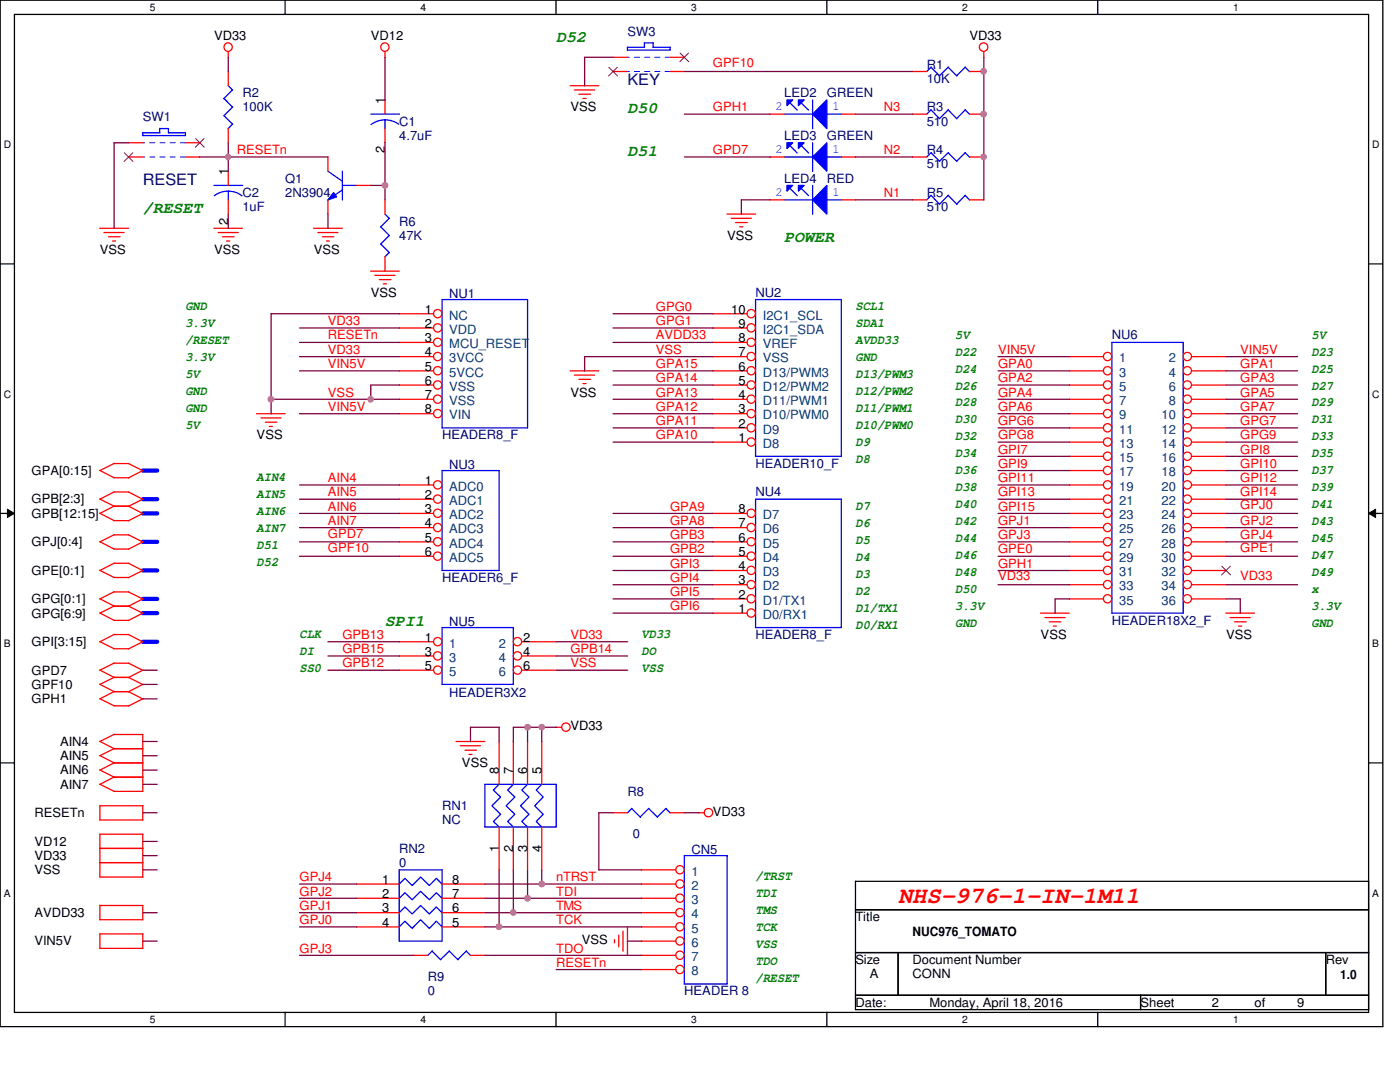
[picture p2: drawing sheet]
<svg xmlns="http://www.w3.org/2000/svg" width="279mm" height="216mm" viewBox="0 0 279 216" stroke-linecap="round" stroke-linejoin="round" font-family="sans-serif">
<path d="M0 0h276v204.9h-276zM2.9 2.9h270.2v199.1h-270.2z" fill="none" stroke="#000" stroke-width=".25"/>
<g fill="#fff">
<path d="M29.9 .3h1.1v2.3h-1.1z"/>
<path d="M29.9 202.3h1.1v2.3h-1.1z"/>
</g>
<path d="M56.9 0v2.9M56.9 202v2.9" fill="none" stroke="#000" stroke-width=".25"/>
<g fill="#fff">
<path d="M83.9 .3h1.1v2.3h-1.1z"/>
<path d="M83.9 202.3h1.1v2.3h-1.1z"/>
</g>
<path d="M111 0v2.9M111 202v2.9" fill="none" stroke="#000" stroke-width=".25"/>
<g fill="#fff">
<path d="M138 .3h1.1v2.3h-1.1z"/>
<path d="M138 202.3h1.1v2.3h-1.1z"/>
</g>
<path d="M165 0v2.9M165 202v2.9" fill="none" stroke="#000" stroke-width=".25"/>
<g fill="#fff">
<path d="M192 .3h1.1v2.3h-1.1z"/>
<path d="M192 202.3h1.1v2.3h-1.1z"/>
</g>
<path d="M219.1 0v2.9M219.1 202v2.9" fill="none" stroke="#000" stroke-width=".25"/>
<g fill="#fff">
<path d="M246.1 .3h1.1v2.3h-1.1z"/>
<path d="M246.1 202.3h1.1v2.3h-1.1z"/>
<path d="M.8 27.8h1.4v2.2h-1.4z"/>
<path d="M273.9 27.8h1.4v2.2h-1.4z"/>
<path d="M.8 77.6h1.4v2.2h-1.4z"/>
<path d="M273.9 77.6h1.4v2.2h-1.4z"/>
</g>
<path d="M0 52.7h2.9M273.1 52.7h2.9" fill="none" stroke="#000" stroke-width=".25"/>
<g fill="#fff">
<path d="M.8 127.3h1.3v2.3h-1.3z"/>
<path d="M273.9 127.3h1.3v2.3h-1.3z"/>
</g>
<path d="M0 102.4h2.9M273.1 102.4h2.9" fill="none" stroke="#000" stroke-width=".25"/>
<path d="M1.5 101.6l1.4 .8-1.4 .9zM273.1 102.4l1.4-.8v1.7z" fill="#000"/>
<path d="M1.5 101.6l1.4 .8-1.4 .9zM273.1 102.4l1.4-.8v1.7z" fill="none" stroke="#000" stroke-width=".2"/>
<g fill="#fff">
<path d="M.8 177.1h1.3v2.3h-1.3z"/>
<path d="M273.9 177.1h1.3v2.3h-1.3z"/>
</g>
<path d="M0 152.2h2.9M273.1 152.2h2.9M170.7 175.9h102.4v25.6h-102.4zM170.7 181.5h102.4M170.7 190.1h102.4M170.7 198.6h102.4M179.2 190.1v8.5M227.6 198.6v2.9M264.6 190.1v8.5" fill="none" stroke="#000" stroke-width=".25"/>
<g fill="none" stroke="#f00" stroke-width=".25">
<path d="M45.6 10.3v1.2M76.8 10.3v1.2M113.8 17.1h5.7M114.6 17.9h4.1M115.5 18.8h2.4M116.3 19.6h.7M196.3 10.3v1.2M25.7 28.5h2.8M25.7 31.3h2.8M37 28.5h2.9M37 31.3h2.9M19.9 45.6h5.8"/>
<path d="M20.7 46.4h4.1M21.7 47.2h2.3M22.5 48.1h.6M42.7 45.6h5.7M43.5 46.4h4M44.4 47.2h2.3M45.2 48.1h.6M62.6 45.6h5.7M63.4 46.4h4M64.3 47.2h2.3M65.2 48.1h.5M74 54.1h5.7"/>
<path d="M74.8 54.9h4M75.7 55.8h2.3M76.5 56.6h.6M145.1 42.7h5.7M145.9 43.6h4M146.8 44.4h2.3M147.6 45.3h.7M113.8 74h5.7M114.6 74.8h4.1M115.5 75.7h2.4M116.3 76.5h.7M51.2 82.5h5.7"/>
<path d="M52.1 83.4h4M53 84.2h2.2M53.8 85.1h.6M207.6 122.3h5.8M208.5 123.2h4.1M209.4 124.1h2.3M210.2 124.9h.6M244.6 122.3h5.8M245.5 123.2h4M246.4 124.1h2.3M247.2 124.9h.6M91 148h5.8"/>
<path d="M91.9 148.8h4M92.8 149.7h2.3M93.6 150.5h.6M111 145.1h1.1M139.4 162.2h1.1M122.6 187.5v.6M123.5 186.6v2.3M124.3 185.8v4M125.2 185v5.7"/>
<circle cx="45.5" cy="9.4" r=".84"/>
<circle cx="76.8" cy="9.4" r=".84"/>
<circle cx="196.3" cy="9.4" r=".85"/>
<circle cx="112.9" cy="145.1" r=".84"/>
<circle cx="141.4" cy="162.2" r=".84"/>
</g>
<path d="M28.5 26.5v.6M28.5 26.5h3.4M31.9 25.6v.9M31.9 25.7h1.8M33.6 26.5h3.4M33.6 25.7v.8M37 26.5v.6h-8.6" fill="none" stroke="#00f" stroke-width=".25"/>
<path d="M37 28.5h-8.6M37 31.3h-8.6" fill="none" stroke="#00f" stroke-width=".2" stroke-dasharray="1 1 1 1 1 1 1 1"/>
<path d="M24.8 30.5l1.7 1.7M26.5 30.5l-1.7 1.7M39 27.6l1.8 1.8M40.7 27.6l-1.7 1.8" fill="none" stroke="#7f3f00" stroke-width=".2"/>
<path d="M165 37v5.7l-2.8-2.8z" fill="#00f"/>
<path d="M165 37v5.7l-2.8-2.8z" fill="none" stroke="#00f" stroke-width=".25"/>
<path d="M159.3 37h1.2l-1.2 1.1z" fill="#00f"/>
<path d="M159.3 37h1.2l-1.2 1.1z" fill="none" stroke="#00f" stroke-width=".25"/>
<path d="M157.1 37h1.1l-1.1 1.1z" fill="#00f"/>
<g fill="none" stroke="#00f" stroke-width=".25">
<path d="M44.7 19.6l1.7 1.8M45.6 17.1l.8 .9M46.4 17.9l-1.7 1.8M42.7 37h5.7M44.7 23.1l1.7 1.7M45.6 38.1l1.4 .3 1.3 .7M45.6 38.1l-1.5 .3-1.3 .7M45.6 38.1v1.8M46.4 21.4l-1.7 1.7M46.4 24.8l-.9 .9M156.5 39.9h5.7M157.1 37h1.1l-1.1 1.1z"/>
<path d="M157.6 37.6l1.5 1.4M159.9 37.6l1.5 1.4M162.2 37v5.8M165 39.9h2.9M185.8 30.5l1.7 1.7M185.8 30.4l-.8 .9M189.2 30.5l1.8 1.7M189.3 30.4l-1.8 1.8M192.6 30.5l.9 .9M192.7 30.4l-1.8 1.8M88.2 59.8h17.1v25.6h-17.1zM88.2 125.2h14.2v11.4h-14.2z"/>
<path d="M79.7 176.4l1.1-1.1 1.5 1.4 1.6-1.7 1.8 1.7 1.4-1.4 1.1 1.1M79.7 179.2l1.1-1.1 1.5 1.4 1.6-1.7 1.8 1.7 1.4-1.4 1.1 1.1M79.7 173.6h8.5v14.2h-8.5zM79.7 182.1l1.1-1.1 1.5 1.4 1.6-1.7 1.8 1.7 1.4-1.4 1.1 1.1M79.7 185l1.1-1.2 1.5 1.5 1.6-1.8 1.8 1.8 1.4-1.5 1.1 1.2"/>
</g>
<g fill="none" stroke="#f00" stroke-width=".25">
<path d="M45.6 14.3v2.8M45.6 25.7v2.8M45.6 34.2v2.8M45.6 39.9v2.8M153.7 39.9h2.8M167.9 39.9h2.8M182.1 31.3h2.9M193.5 31.3h2.8M79.7 62.6h6.8M79.7 65.4h6.8M79.7 68.3h6.8M79.7 71.2h6.8"/>
<path d="M79.7 74h6.8M79.7 76.8h6.8M79.7 79.7h6.8M79.7 82.5h6.8M79.7 128.1h6.8M79.7 130.9h6.8M79.7 133.7h6.8M104.1 128.1h6.9M104.1 130.9h6.9M104.1 133.7h6.9M71.2 176.4h8.5M71.2 179.2h8.5"/>
<path d="M88.2 176.4h8.6M88.2 179.2h8.6M71.2 182.1h8.5M71.2 185h8.5M88.2 182.1h8.6M88.2 185h8.6"/>
<circle cx="87.3" cy="62.6" r=".83"/>
<circle cx="87.3" cy="79.6" r=".83"/>
<circle cx="87.3" cy="65.4" r=".83"/>
<circle cx="87.3" cy="68.3" r=".83"/>
<circle cx="87.3" cy="71.1" r=".83"/>
<circle cx="87.3" cy="76.8" r=".83"/>
<circle cx="87.3" cy="74" r=".83"/>
<circle cx="87.3" cy="82.5" r=".83"/>
<circle cx="87.3" cy="128" r=".83"/>
<circle cx="87.3" cy="130.9" r=".83"/>
<circle cx="87.3" cy="133.7" r=".83"/>
<circle cx="103.3" cy="130.9" r=".83"/>
<circle cx="103.3" cy="128" r=".83"/>
<circle cx="103.3" cy="133.7" r=".83"/>
</g>
<path d="M162.2 22.8l2.8-2.9v5.8z" fill="#00f"/>
<path d="M162.2 22.8l2.8-2.9v5.8z" fill="none" stroke="#00f" stroke-width=".25"/>
<path d="M159.3 19.9h1.2l-1.2 1.2z" fill="#00f"/>
<path d="M159.3 19.9h1.2l-1.2 1.2z" fill="none" stroke="#00f" stroke-width=".25"/>
<path d="M157.1 19.9h1.1l-1.1 1.2z" fill="#00f"/>
<path d="M157.1 19.9h1.1l-1.1 1.2zM162.2 19.9v5.8M156.5 22.8h5.7M157.6 20.5l1.5 1.5M159.9 20.5l1.5 1.5M165 22.8h2.9" fill="none" stroke="#00f" stroke-width=".25"/>
<path d="M153.7 22.8h2.8M167.9 22.8h2.8" fill="none" stroke="#f00" stroke-width=".25"/>
<path d="M165 28.5v5.7l-2.8-2.9z" fill="#00f"/>
<path d="M165 28.5v5.7l-2.8-2.9z" fill="none" stroke="#00f" stroke-width=".25"/>
<path d="M159.3 28.5h1.2l-1.2 1.1z" fill="#00f"/>
<path d="M159.3 28.5h1.2l-1.2 1.1z" fill="none" stroke="#00f" stroke-width=".25"/>
<path d="M157.1 28.5h1.1l-1.1 1.1z" fill="#00f"/>
<g fill="none" stroke="#00f" stroke-width=".25">
<path d="M125.2 9.4v.6M125.2 9.4h3.5M130.3 9.4h3.5M130.3 8.6v.9M130.4 8.6l-1.8-.1v.9M133.7 9.4v.6h-8.5M185.8 13.4l1.7 1.8M185.8 13.4l-.8 .9M189.2 13.4l1.8 1.8M189.3 13.4l-1.8 1.7M192.6 13.4l.9 .9M192.7 13.4l-1.8 1.7"/>
<path d="M65.4 34.2l3 2M68.3 37.9l-2.9 2M68.3 34.2v5.7M68.3 37h2.9M74 22.8h5.7M76.8 23.9l1.5 .2 1.3 .7M76.8 23.9l-1.4 .3-1.4 .6M76.8 23.9v1.8M156.5 31.3h5.7M157.1 28.5h1.1l-1.1 1.1zM157.6 29l1.5 1.5M159.9 29l1.5 1.5"/>
<path d="M162.2 28.5v5.7M165 31.3h2.9M185.8 21.9l1.7 1.8M185.8 21.9l-.8 .9M189.2 21.9l1.8 1.8M189.3 21.9l-1.8 1.8M192.6 21.9l.9 .9M192.7 21.9l-1.8 1.8M76 45.3l1.7 1.7M76 48.7l1.7 1.7M76.8 42.7l.9 .9M77.7 43.6l-1.8 1.7"/>
<path d="M77.7 47l-1.8 1.7M77.7 50.4l-.9 .9M150.8 59.8h17.1v31.3h-17.1zM221.9 68.3h14.2v54h-14.2zM88.2 93.9h11.4v19.9h-11.4zM150.8 99.6h17.1v25.6h-17.1zM96.8 156.5h14.2v8.5h-14.2zM99.6 156.5l-1.1 1.1 1.4 1.4-1.7 1.8 1.7 1.7-1.4 1.4 1.1 1.1M102.4 156.5l-1.1 1.1 1.4 1.4-1.7 1.8 1.7 1.7-1.4 1.4 1.1 1.1M105.3 156.5l-1.2 1.1 1.5 1.4-1.7 1.8 1.7 1.7-1.5 1.4 1.2 1.1M108.1 156.5l-1.1 1.1 1.4 1.4-1.7 1.8 1.7 1.7-1.4 1.4 1.1 1.1M126.1 161.3l1.7 1.8"/>
<path d="M126.1 161.3l-.9 .9M129.5 161.3l1.7 1.8M129.5 161.3l-1.7 1.7M132.9 161.3l.9 .9M132.9 161.3l-1.7 1.7M136.6 170.7h8.5v25.6h-8.5zM86.2 189.8l1.8 1.7M86.3 189.7l-.9 .9M89.7 189.8l1.7 1.7M89.7 189.7l-1.8 1.8M93 189.8l.9 .9M93.1 189.7l-1.7 1.8"/>
</g>
<g fill="none" stroke="#f00" stroke-width=".25">
<path d="M76.8 19.9v2.9M122.3 14.3h2.9M122.3 11.4h2.9M133.7 14.3h2.9M133.7 11.4h2.9M182.1 14.3h2.9M193.5 14.3h2.8M76.8 25.7v2.8M76.8 39.9v2.8M153.7 31.3h2.8M167.9 31.3h2.8M182.1 22.8h2.9"/>
<path d="M193.5 22.8h2.8M76.8 51.2v2.9M142.3 71.2h6.8M142.3 74h6.8M142.3 76.8h6.8M142.3 79.7h6.8M142.3 68.3h6.8M142.3 65.4h6.8M142.3 62.6h6.8M213.4 71.2h6.8M213.4 74h6.8M213.4 76.8h6.8"/>
<path d="M213.4 79.7h6.8M237.8 71.2h6.9M237.8 74h6.9M237.8 76.8h6.9M237.8 79.7h6.9M79.7 96.8h6.8M79.7 99.6h6.8M142.3 82.5h6.8M142.3 85.4h6.8M142.3 88.2h6.8M213.4 96.8h6.8M213.4 99.6h6.8"/>
<path d="M213.4 82.5h6.8M213.4 85.4h6.8M213.4 88.2h6.8M213.4 91.1h6.8M213.4 93.9h6.8M237.8 96.8h6.9M237.8 99.6h6.9M237.8 82.5h6.9M237.8 85.4h6.9M237.8 88.2h6.9M237.8 91.1h6.9M237.8 93.9h6.9"/>
<path d="M79.7 102.4h6.8M79.7 105.3h6.8M79.7 108.1h6.8M79.7 111h6.8M142.3 102.4h6.8M142.3 105.3h6.8M142.3 108.1h6.8M142.3 111h6.8M142.3 113.8h6.8M142.3 116.7h6.8M142.3 119.5h6.8M213.4 102.4h6.8"/>
<path d="M213.4 105.3h6.8M213.4 108.1h6.8M213.4 111h6.8M213.4 113.8h6.8M213.4 116.7h6.8M213.4 119.5h6.8M237.8 102.4h6.9M237.8 105.3h6.9M237.8 108.1h6.9M237.8 111h6.9M237.8 113.8h6.9M237.8 116.7h6.9"/>
<path d="M237.8 119.5h6.9M142.3 122.3h6.8M99.6 148v8.5M102.4 148v8.5M105.3 148v8.5M108.1 148v8.5M99.6 165v8.6M102.4 165v8.6M105.3 165v8.6M108.1 165v8.6M122.3 162.2h2.9M128.1 173.6h6.8"/>
<path d="M128.1 176.4h6.8M128.1 179.2h6.8M133.7 162.2h2.9M82.5 190.6h2.9M93.9 190.6h2.9M128.1 190.6h6.8M128.1 182.1h6.8M128.1 185h6.8M128.1 187.8h6.8M128.1 193.5h6.8"/>
<circle cx="149.9" cy="79.6" r=".83"/>
<circle cx="149.9" cy="62.6" r=".83"/>
<circle cx="149.9" cy="74" r=".83"/>
<circle cx="149.9" cy="76.8" r=".83"/>
<circle cx="149.9" cy="71.1" r=".83"/>
<circle cx="149.9" cy="68.3" r=".83"/>
<circle cx="149.9" cy="65.4" r=".83"/>
<circle cx="221" cy="74" r=".83"/>
<circle cx="221" cy="79.6" r=".83"/>
<circle cx="221" cy="71.1" r=".83"/>
<circle cx="221" cy="76.8" r=".83"/>
<circle cx="237" cy="71.1" r=".83"/>
<circle cx="237" cy="76.8" r=".83"/>
<circle cx="237" cy="74" r=".83"/>
<circle cx="237" cy="79.6" r=".83"/>
<circle cx="87.3" cy="96.7" r=".83"/>
<circle cx="87.3" cy="99.6" r=".83"/>
<circle cx="149.9" cy="88.2" r=".83"/>
<circle cx="149.9" cy="85.4" r=".83"/>
<circle cx="149.9" cy="82.5" r=".83"/>
<circle cx="221" cy="85.4" r=".83"/>
<circle cx="221" cy="82.5" r=".83"/>
<circle cx="221" cy="91" r=".83"/>
<circle cx="221" cy="93.9" r=".83"/>
<circle cx="221" cy="96.7" r=".83"/>
<circle cx="221" cy="88.2" r=".83"/>
<circle cx="221" cy="99.6" r=".83"/>
<circle cx="237" cy="93.9" r=".83"/>
<circle cx="237" cy="96.7" r=".83"/>
<circle cx="237" cy="82.5" r=".83"/>
<circle cx="237" cy="88.2" r=".83"/>
<circle cx="237" cy="85.4" r=".83"/>
<circle cx="237" cy="91" r=".83"/>
<circle cx="237" cy="99.6" r=".83"/>
<circle cx="87.3" cy="108.1" r=".83"/>
<circle cx="87.3" cy="111" r=".83"/>
<circle cx="87.3" cy="105.3" r=".83"/>
<circle cx="87.3" cy="102.4" r=".83"/>
<circle cx="149.9" cy="113.8" r=".83"/>
<circle cx="149.9" cy="116.6" r=".83"/>
<circle cx="149.9" cy="105.3" r=".83"/>
<circle cx="149.9" cy="111" r=".83"/>
<circle cx="149.9" cy="102.4" r=".83"/>
<circle cx="149.9" cy="108.1" r=".83"/>
<circle cx="149.9" cy="119.5" r=".83"/>
<circle cx="221" cy="111" r=".83"/>
<circle cx="221" cy="105.3" r=".83"/>
<circle cx="221" cy="108.1" r=".83"/>
<circle cx="221" cy="116.6" r=".83"/>
<circle cx="221" cy="102.4" r=".83"/>
<circle cx="221" cy="113.8" r=".83"/>
<circle cx="221" cy="119.5" r=".83"/>
<circle cx="237" cy="108.1" r=".83"/>
<circle cx="237" cy="119.5" r=".83"/>
<circle cx="237" cy="113.8" r=".83"/>
<circle cx="237" cy="102.4" r=".83"/>
<circle cx="237" cy="105.3" r=".83"/>
<circle cx="237" cy="111" r=".83"/>
<circle cx="237" cy="116.6" r=".83"/>
<circle cx="149.9" cy="122.3" r=".83"/>
<circle cx="135.7" cy="179.2" r=".83"/>
<circle cx="135.7" cy="173.5" r=".83"/>
<circle cx="135.7" cy="176.4" r=".83"/>
<circle cx="135.7" cy="182.1" r=".83"/>
<circle cx="135.7" cy="187.8" r=".83"/>
<circle cx="135.7" cy="184.9" r=".83"/>
<circle cx="135.7" cy="190.6" r=".83"/>
<circle cx="135.7" cy="193.4" r=".83"/>
</g>
<path d="M121.5 13.4l1.7 1.8M123.2 13.4l-1.7 1.8M135.7 10.6l1.8 1.7M137.4 10.6l-1.7 1.7M243.8 113l1.8 1.7M245.5 113l-1.7 1.7" fill="none" stroke="#7f3f00" stroke-width=".2"/>
<path d="M133.7 11.4h-8.5M133.7 14.3h-8.5" fill="none" stroke="#00f" stroke-width=".2" stroke-dasharray="1 1 1 1 1 1 1 1"/>
<path d="M66.6 38.4l.6 .9-1.8 .6z" fill="#00f"/>
<path d="M66.6 38.4l.6 .9-1.8 .6zM185.8 39l1.7 1.8M185.8 38.9l-.8 1M189.2 39l1.8 1.8M189.3 38.9l-1.8 1.8M193.5 39.9l-.8-1-1.8 1.8" fill="none" stroke="#00f" stroke-width=".25"/>
<g fill="none" stroke="#f00" stroke-width=".25">
<path d="M65.4 31.3v2.9M65.4 39.9v2.8M71.2 37h2.8M182.1 39.9h2.9M193.5 39.9h2.8M19.9 93.9l2.8 1.4h3M19.9 99.6l2.8 1.4h3M22.8 92.5h2.9M22.8 98.2h2.9M22.8 92.5l-2.9 1.4M22.8 98.1l-2.9 1.5M25.7 92.5l2.8 1.4"/>
<path d="M25.7 98.2l2.8 1.5M28.5 93.9l-2.9 1.5M28.5 99.6l-2.9 1.4M19.9 119.5l2.8 1.4h3M19.9 108.1l2.8 1.5h3M19.9 113.8l2.8 1.4h3M19.9 102.4l2.8 1.5h3M22.8 118.1h2.9M22.8 106.7h2.9M22.8 112.4h2.9M22.8 118.1l-2.9 1.4M22.8 106.7l-2.9 1.4"/>
<path d="M22.8 112.4l-2.9 1.4M22.8 101l-2.9 1.4M25.7 118.1l2.8 1.4M25.7 106.7l2.8 1.5M25.7 112.4l2.8 1.5M25.7 101l2.8 1.5M28.5 119.5l-2.9 1.5M28.5 108.1l-2.9 1.5M28.5 113.8l-2.9 1.5M28.5 102.4l-2.9 1.5M19.9 122.3l2.8 1.5h3M19.9 128l2.8 1.5h3"/>
<path d="M19.9 133.7l2.8 1.5h3M19.9 136.5l2.8 1.5h3M19.9 139.4l2.8 1.4h3M22.8 126.6h2.9M22.8 132.3h2.9M22.8 120.9l-2.9 1.4M22.8 126.6l-2.9 1.5M22.8 132.3l-2.9 1.4M22.8 138l-2.9 1.4M22.8 135.1l-2.9 1.5M25.7 120.9l2.8 1.5M25.7 126.6l2.8 1.5"/>
<path d="M25.7 132.3l2.8 1.5M25.7 138l2.8 1.5M25.7 135.2l2.8 1.4M28.5 122.3l-2.9 1.5M28.5 128.1l-2.9 1.4M28.5 133.7l-2.9 1.5M28.5 139.4l-2.9 1.5M28.5 136.6l-2.9 1.4M19.9 147.9l2.8 1.5h5.8M19.9 150.7l2.8 1.5h5.8M19.9 153.6l2.8 1.5h5.8M19.9 156.5l2.8 1.4h5.8"/>
<path d="M22.8 146.6h5.7M22.8 146.5l-2.9 1.5M22.8 149.4l-2.9 1.4M22.8 152.2l-2.9 1.5M22.8 155l-2.9 1.5M28.5 146.6v11.3M19.9 163.6h8.6M19.9 169.3h8.6M19.9 172.1h8.6M19.9 160.8h8.6M19.9 160.7v2.9M19.9 166.4v8.6"/>
<path d="M19.9 166.5h8.6M28.5 160.8v2.9M28.5 166.5v8.5h-8.6M19.9 183.5h8.6M19.9 189.2h8.6M19.9 180.6v2.9M19.9 186.3v2.9M19.9 180.7h8.6M19.9 186.4h8.6M28.5 180.7v2.9M28.5 186.4v2.9"/>
</g>
<path d="M28.5 93.9h2.9M28.5 99.6h2.9M28.5 119.5h2.9M28.5 108.1h2.9M28.5 113.8h2.9M28.5 102.4h2.9M28.5 122.3h2.9M28.5 128.1h2.9" fill="none" stroke="#00f" stroke-width=".85"/>
<g fill="none" stroke="#7f003f" stroke-width=".25">
<path d="M45.6 11.4v2.9M76.8 11.4v8.6M122.4 11.4h-5.7v5.7M136.6 14.3h45.6M196.3 11.4v28.5M25.7 28.5h-2.9v17.1M39.9 31.3h25.6M45.6 28.5v5.7M74 37h2.9M76.8 28.5v11.4M136.6 22.8h17.1M136.6 31.3h17.1"/>
<path d="M153.7 39.9h-5.7v2.9M170.7 22.8h11.5M170.7 31.3h11.5M170.7 39.9h11.5M45.6 42.7v2.9M65.4 42.7v2.9M54.1 62.6h25.6M54.1 79.7h25.6M54.1 62.6v20M59.8 65.4h19.9M59.8 68.3h19.9M59.8 71.2h19.9"/>
<path d="M59.8 74h19.9M79.7 76.8h-5.7v2.9M122.3 65.4h20M122.3 68.3h20M122.3 62.6h20M122.3 74h20M122.3 76.8h20M122.3 79.7h20M142.3 71.2h-25.6v2.8M199.2 71.2h14.2M199.2 74h14.2M199.2 76.8h14.2"/>
<path d="M199.2 79.7h14.2M244.7 71.2h14.3M244.7 74h14.3M244.7 76.8h14.3M244.7 79.7h14.3M59.8 82.5h19.9M59.8 96.8h19.9M59.8 99.6h19.9M122.3 82.5h20M122.3 85.4h20M122.3 88.2h20M199.2 82.5h14.2"/>
<path d="M199.2 85.4h14.2M199.2 88.2h14.2M199.2 96.8h14.2M199.2 99.6h14.2M199.2 93.9h14.2M199.2 91.1h14.2M244.7 82.5h14.3M244.7 85.4h14.3M244.7 88.2h14.3M244.7 96.8h14.3M244.7 99.6h14.3M244.7 93.9h14.3"/>
<path d="M244.7 91.1h14.3M59.8 102.4h19.9M59.8 105.3h19.9M59.8 108.1h19.9M59.8 111h19.9M122.3 102.4h20M122.3 105.3h20M122.3 108.1h20M122.3 111h20M122.3 113.8h20M122.3 116.7h20M122.3 119.5h20"/>
<path d="M199.2 102.4h14.2M199.2 105.3h14.2M199.2 108.1h14.2M199.2 111h14.2M199.2 113.8h14.2M199.2 116.7h14.2M213.4 119.5h-2.8v2.9M244.7 102.4h14.3M244.7 105.3h14.3M244.7 108.1h14.3M244.7 111h14.3M244.7 116.7h14.3"/>
<path d="M244.7 119.5h2.9M247.5 119.5v2.9M28.5 133.7h2.9M28.5 139.4h2.9M28.5 136.6h2.9M65.4 133.7h14.3M65.4 128.1h14.3M65.4 130.9h14.3M111 133.7h14.3M111 128.1h14.3M111 130.9h14.3M122.3 122.3h20"/>
<path d="M28.5 148h2.9M28.5 150.8h2.9M28.5 153.7h2.9M28.5 156.5h2.9M99.6 145.1v2.9M99.7 145.1h-5.8v2.9M105.3 145.1v2.9M108.1 145.1v2.9M111 145.1h-8.6v2.9M28.5 162.2h2.9M28.5 170.7h2.9M28.5 173.6h2.9"/>
<path d="M28.5 167.9h2.9M59.8 179.2h11.4M59.8 176.4h11.4M96.8 179.2h31.3M96.8 176.4h31.3M99.6 173.6v11.4M102.4 173.6v8.6M105.3 173.6v5.7M108.1 173.6v2.8M119.5 173.6h8.6M122.4 162.2h-2.9v11.4M136.6 162.2h2.9"/>
<path d="M28.5 182.1h2.9M28.5 187.8h2.9M59.8 182.1h11.4M59.8 185h11.4M59.8 190.6h22.8M96.8 182.1h31.3M96.8 185h31.3M96.8 190.6h31.3M111 193.5h17.1M125.2 187.8h2.9"/>
</g>
<circle cx="196.3" cy="14.2" r=".56" fill="#f0f"/>
<circle cx="196.3" cy="14.2" r=".56" fill="none" stroke="#f0f" stroke-width=".25"/>
<circle cx="99.6" cy="184.9" r=".56" fill="#f0f"/>
<circle cx="99.6" cy="184.9" r=".56" fill="none" stroke="#f0f" stroke-width=".25"/>
<circle cx="105.3" cy="145.1" r=".55" fill="#f0f"/>
<circle cx="105.3" cy="145.1" r=".55" fill="none" stroke="#f0f" stroke-width=".25"/>
<circle cx="108.1" cy="145.1" r=".55" fill="#f0f"/>
<circle cx="108.1" cy="145.1" r=".55" fill="none" stroke="#f0f" stroke-width=".25"/>
<circle cx="108.1" cy="176.4" r=".56" fill="#f0f"/>
<circle cx="108.1" cy="176.4" r=".56" fill="none" stroke="#f0f" stroke-width=".25"/>
<circle cx="105.3" cy="179.2" r=".56" fill="#f0f"/>
<circle cx="105.3" cy="179.2" r=".56" fill="none" stroke="#f0f" stroke-width=".25"/>
<circle cx="54.1" cy="79.7" r=".56" fill="#f0f"/>
<circle cx="54.1" cy="79.7" r=".56" fill="none" stroke="#f0f" stroke-width=".25"/>
<circle cx="74" cy="79.7" r=".55" fill="#f0f"/>
<circle cx="74" cy="79.7" r=".55" fill="none" stroke="#f0f" stroke-width=".25"/>
<circle cx="45.5" cy="31.3" r=".54" fill="#f0f"/>
<circle cx="45.5" cy="31.3" r=".54" fill="none" stroke="#f0f" stroke-width=".25"/>
<circle cx="102.4" cy="182.1" r=".55" fill="#f0f"/>
<circle cx="102.4" cy="182.1" r=".55" fill="none" stroke="#f0f" stroke-width=".25"/>
<circle cx="76.8" cy="37" r=".56" fill="#f0f"/>
<circle cx="76.8" cy="37" r=".56" fill="none" stroke="#f0f" stroke-width=".25"/>
<circle cx="196.3" cy="22.8" r=".56" fill="#f0f"/>
<circle cx="196.3" cy="22.8" r=".56" fill="none" stroke="#f0f" stroke-width=".25"/>
<circle cx="196.3" cy="31.3" r=".55" fill="#f0f"/>
<circle cx="196.3" cy="31.3" r=".55" fill="none" stroke="#f0f" stroke-width=".25"/>
<text font-size="4.6" fill="#f00" x="179.2" y="180.3">NHS-976-1-IN-1M11</text>
<g font-size="3.1" fill="#007f00">
<text x="111" y="8.4">D52</text>
<text x="125.2" y="22.6">D50</text>
<text x="125.2" y="31.2">D51</text>
<text x="28.5" y="42.5">/RESET</text>
<text x="156.5" y="48.2">POWER</text>
<text x="76.8" y="125">SPI1</text>
</g>
<g font-size="3.1" fill="#00007f">
<text x="125.2" y="17.1">KEY</text>
<text x="28.5" y="37">RESET</text>
</g>
<g font-size="2.5">
<text x="42.7" y="8">VD33</text>
<text x="74" y="8">VD12</text>
<text x="193.5" y="8">VD33</text>
<text x="76.8" y="20.8" transform="rotate(-90 76.8 20.8)">1</text>
<text x="113.8" y="22.2">VSS</text>
<text x="45.5" y="35" transform="rotate(-90 45.5 35)">1</text>
<text x="76.8" y="30.6" transform="rotate(-90 76.8 30.6)">2</text>
<text x="45.5" y="44.8" transform="rotate(-90 45.5 44.8)">2</text>
<text x="145.1" y="47.8">VSS</text>
<text x="19.9" y="50.7">VSS</text>
<text x="42.7" y="50.7">VSS</text>
<text x="62.6" y="50.7">VSS</text>
<text x="74" y="59.2">VSS</text>
<text x="84.8" y="62.6">1</text>
<text x="84.8" y="65.4">2</text>
<text x="145.9" y="62.6">10</text>
<text x="147.4" y="65.4">9</text>
<text x="84.8" y="68.3">3</text>
<text x="84.8" y="71.1">4</text>
<text x="147.4" y="71.1">7</text>
<text x="147.4" y="68.3">8</text>
<text x="84.8" y="74">5</text>
<text x="84.8" y="76.8">6</text>
<text x="147.4" y="76.8">5</text>
<text x="147.4" y="74">6</text>
<text x="84.8" y="79.6">7</text>
<text x="84.8" y="82.5">8</text>
<text x="113.8" y="79.1">VSS</text>
<text x="147.4" y="82.5">3</text>
<text x="147.4" y="79.6">4</text>
<text x="51.2" y="87.7">VSS</text>
<text x="147.4" y="88.2">1</text>
<text x="147.4" y="85.3">2</text>
<text x="6.3" y="94.8">GPA[0:15]</text>
<text x="6.3" y="100.5">GPB[2:3]</text>
<text x="84.8" y="96.7">1</text>
<text x="84.8" y="99.6">2</text>
<text x="6.3" y="103.3">GPB[12:15]</text>
<text x="84.8" y="102.4">3</text>
<text x="84.8" y="105.2">4</text>
<text x="147.4" y="105.2">7</text>
<text x="147.4" y="102.4">8</text>
<text x="6.3" y="109">GPJ[0:4]</text>
<text x="84.8" y="108.1">5</text>
<text x="84.8" y="111">6</text>
<text x="147.4" y="113.8">4</text>
<text x="147.4" y="111">5</text>
<text x="147.4" y="108.1">6</text>
<text x="6.3" y="114.7">GPE[0:1]</text>
<text x="147.4" y="119.5">2</text>
<text x="147.4" y="116.6">3</text>
<text x="6.3" y="120.4">GPG[0:1]</text>
<text x="6.3" y="123.2">GPG[6:9]</text>
<text x="147.4" y="122.3">1</text>
<text x="6.3" y="128.9">GPI[3:15]</text>
<text x="84.8" y="128">1</text>
<text x="84.8" y="130.9">3</text>
<text x="104.4" y="128">2</text>
<text x="104.4" y="130.9">4</text>
<text x="207.7" y="127.5">VSS</text>
<text x="244.7" y="127.5">VSS</text>
<text x="6.3" y="134.6">GPD7</text>
<text x="6.3" y="137.5">GPF10</text>
<text x="84.8" y="133.7">5</text>
<text x="104.4" y="133.7">6</text>
<text x="6.3" y="140.3">GPH1</text>
<text x="12" y="148.8">AIN4</text>
<text x="113.8" y="145.7">VD33</text>
<text x="12" y="151.7">AIN5</text>
<text x="12" y="154.5">AIN6</text>
<text x="92.2" y="153.1">VSS</text>
<text x="99.6" y="154.5" transform="rotate(-90 99.6 154.5)">8</text>
<text x="102.4" y="154.5" transform="rotate(-90 102.4 154.5)">7</text>
<text x="105.2" y="154.5" transform="rotate(-90 105.2 154.5)">6</text>
<text x="108.1" y="154.5" transform="rotate(-90 108.1 154.5)">5</text>
<text x="12" y="157.4">AIN7</text>
<text x="6.9" y="163.1">RESETn</text>
<text x="142.3" y="162.8">VD33</text>
<text x="6.9" y="171.6">VD33</text>
<text x="6.9" y="168.7">VD12</text>
<text x="99.6" y="170" transform="rotate(-90 99.6 170)">1</text>
<text x="102.4" y="170" transform="rotate(-90 102.4 170)">2</text>
<text x="105.2" y="170" transform="rotate(-90 105.2 170)">3</text>
<text x="108.1" y="170" transform="rotate(-90 108.1 170)">4</text>
<text x="6.9" y="174.4">VSS</text>
<text x="76.2" y="176.4">1</text>
<text x="76.2" y="179.2">2</text>
<text x="90.2" y="179.2">7</text>
<text x="90.2" y="176.4">8</text>
<text x="6.9" y="183">AVDD33</text>
<text x="76.2" y="182.1">3</text>
<text x="76.2" y="184.9">4</text>
<text x="90.2" y="184.9">5</text>
<text x="90.2" y="182.1">6</text>
<text x="170.7" y="183.8">Title</text>
<text x="6.9" y="188.6">VIN5V</text>
<text x="116.1" y="188.4">VSS</text>
<text x="182.1" y="186.7">NUC976_TOMATO</text>
<text x="170.7" y="192.4">Size</text>
<text x="173.6" y="195.2">A</text>
<text x="182.1" y="192.4">Document Number</text>
<text x="182.1" y="195.2">CONN</text>
<text x="264.6" y="192.4">Rev</text>
<text x="267.5" y="195.3">1.0</text>
<text x="170.7" y="200.9">Date:</text>
<text x="185.5" y="200.9">Monday, April 18, 2016</text>
<text x="227.6" y="200.9">Sheet</text>
<text x="241.9" y="200.9">2</text>
<text x="250.4" y="200.9">of</text>
<text x="258.9" y="200.9">9</text>
</g>
<g font-size="2.5" fill="#00007f">
<text x="125.2" y="7.2">SW3</text>
<text x="185" y="13.7">R1</text>
<text x="185" y="16.6">10K</text>
<text x="48.4" y="19.4">R2</text>
<text x="48.4" y="22.2">100K</text>
<text x="156.5" y="19.4">LED2</text>
<text x="165" y="19.4">GREEN</text>
<text x="185" y="22.2">R3</text>
<text x="28.5" y="24.2">SW1</text>
<text x="79.7" y="25.1">C1</text>
<text x="79.7" y="27.9">4.7uF</text>
<text x="156.5" y="27.9">LED3</text>
<text x="165" y="27.9">GREEN</text>
<text x="185" y="25.1">510</text>
<text x="185" y="30.8">R4</text>
<text x="185" y="33.6">510</text>
<text x="48.4" y="39.3">C2</text>
<text x="56.9" y="36.4">Q1</text>
<text x="56.9" y="39.3">2N3904</text>
<text x="156.5" y="36.4">LED4</text>
<text x="165" y="36.4">RED</text>
<text x="185" y="39.3">R5</text>
<text x="48.4" y="42.2">1uF</text>
<text x="79.7" y="45">R6</text>
<text x="79.7" y="47.8">47K</text>
<text x="185" y="42.2">510</text>
<text x="89.7" y="59.5">NU1</text>
<text x="150.8" y="59.2">NU2</text>
<text x="221.9" y="67.7">NU6</text>
<text x="88.2" y="87.7">HEADER8_F</text>
<text x="89.7" y="93.6">NU3</text>
<text x="150.8" y="93.3">HEADER10_F</text>
<text x="150.8" y="99.1">NU4</text>
<text x="88.2" y="116.1">HEADER6_F</text>
<text x="89.7" y="124.9">NU5</text>
<text x="221.9" y="124.6">HEADER18X2_F</text>
<text x="150.8" y="127.5">HEADER8_F</text>
<text x="89.7" y="139.1">HEADER3X2</text>
<text x="88.2" y="161.6">RN1</text>
<text x="125.2" y="158.8">R8</text>
<text x="88.2" y="164.5">NC</text>
<text x="126.3" y="167.3">0</text>
<text x="79.7" y="170.2">RN2</text>
<text x="79.7" y="173">0</text>
<text x="138" y="170.4">CN5</text>
<text x="85.4" y="195.7">R9</text>
<text x="85.4" y="198.6">0</text>
<text x="136.6" y="198.6">HEADER 8</text>
</g>
<g font-size="2.5" fill="#f00">
<text x="142.3" y="13.4">GPF10</text>
<text x="142.3" y="22.2">GPH1</text>
<text x="176.4" y="22.2">N3</text>
<text x="47.2" y="30.8">RESETn</text>
<text x="142.3" y="30.8">GPD7</text>
<text x="176.4" y="30.8">N2</text>
<text x="176.4" y="39.3">N1</text>
<text x="65.4" y="64.9">VD33</text>
<text x="130.9" y="62.1">GPG0</text>
<text x="130.9" y="64.9">GPG1</text>
<text x="65.4" y="70.6">VD33</text>
<text x="65.4" y="67.7">RESETn</text>
<text x="130.9" y="67.7">AVDD33</text>
<text x="130.9" y="70.6">VSS</text>
<text x="199.2" y="70.6">VIN5V</text>
<text x="247.5" y="70.6">VIN5V</text>
<text x="65.4" y="73.4">VIN5V</text>
<text x="130.9" y="73.4">GPA15</text>
<text x="130.9" y="76.3">GPA14</text>
<text x="199.2" y="73.4">GPA0</text>
<text x="199.2" y="76.3">GPA2</text>
<text x="247.5" y="76.3">GPA3</text>
<text x="247.5" y="73.4">GPA1</text>
<text x="65.4" y="82">VIN5V</text>
<text x="65.4" y="79.1">VSS</text>
<text x="130.9" y="79.1">GPA13</text>
<text x="130.9" y="82">GPA12</text>
<text x="199.2" y="82">GPA6</text>
<text x="199.2" y="79.1">GPA4</text>
<text x="247.5" y="82">GPA7</text>
<text x="247.5" y="79.1">GPA5</text>
<text x="130.9" y="84.8">GPA11</text>
<text x="130.9" y="87.7">GPA10</text>
<text x="199.2" y="84.8">GPG6</text>
<text x="199.2" y="87.7">GPG8</text>
<text x="247.5" y="87.7">GPG9</text>
<text x="247.5" y="84.8">GPG7</text>
<text x="199.2" y="93.3">GPI9</text>
<text x="199.2" y="90.5">GPI7</text>
<text x="247.5" y="90.5">GPI8</text>
<text x="247.5" y="93.3">GPI10</text>
<text x="65.4" y="101.9">AIN6</text>
<text x="65.4" y="99.1">AIN5</text>
<text x="65.4" y="96.2">AIN4</text>
<text x="133.7" y="101.9">GPA9</text>
<text x="199.2" y="101.9">GPI15</text>
<text x="199.2" y="96.2">GPI11</text>
<text x="199.2" y="99.1">GPI13</text>
<text x="247.5" y="99.1">GPI14</text>
<text x="247.5" y="101.6">GPJ0</text>
<text x="247.5" y="96.2">GPI12</text>
<text x="65.4" y="104.7">AIN7</text>
<text x="65.4" y="107.3">GPD7</text>
<text x="133.7" y="107.6">GPB3</text>
<text x="133.7" y="104.7">GPA8</text>
<text x="199.2" y="107.6">GPJ3</text>
<text x="199.2" y="104.7">GPJ1</text>
<text x="247.5" y="104.7">GPJ2</text>
<text x="247.5" y="107.6">GPJ4</text>
<text x="65.4" y="110.2">GPF10</text>
<text x="133.7" y="113.3">GPI3</text>
<text x="133.7" y="110.4">GPB2</text>
<text x="199.2" y="113.3">GPH1</text>
<text x="199.2" y="110.4">GPE0</text>
<text x="247.5" y="110.2">GPE1</text>
<text x="133.7" y="116.1">GPI4</text>
<text x="133.7" y="119">GPI5</text>
<text x="199.2" y="115.8">VD33</text>
<text x="247.5" y="115.8">VD33</text>
<text x="133.7" y="121.8">GPI6</text>
<text x="68.3" y="127.5">GPB13</text>
<text x="68.3" y="130.3">GPB15</text>
<text x="113.8" y="127.5">VD33</text>
<text x="113.8" y="130.3">GPB14</text>
<text x="68.3" y="133.2">GPB12</text>
<text x="113.8" y="133.2">VSS</text>
<text x="59.8" y="178.7">GPJ2</text>
<text x="59.8" y="175.9">GPJ4</text>
<text x="111" y="175.9">nTRST</text>
<text x="111" y="178.7">TDI</text>
<text x="59.8" y="184.4">GPJ0</text>
<text x="59.8" y="181.5">GPJ1</text>
<text x="111" y="184.4">TCK</text>
<text x="111" y="181.5">TMS</text>
<text x="59.8" y="190.1">GPJ3</text>
<text x="111" y="190.1">TDO</text>
<text x="111" y="192.9">RESETn</text>
</g>
<g font-size="2.5" fill="#00f">
<text x="154.8" y="22">2</text>
<text x="166.2" y="22">1</text>
<text x="154.8" y="30.6">2</text>
<text x="166.2" y="30.6">1</text>
<text x="154.8" y="39.1">2</text>
<text x="166.2" y="39.1">1</text>
</g>
<g font-size="2.5" fill="#007f00">
<text x="37" y="65.3">3.3V</text>
<text x="37" y="61.9">GND</text>
<text x="170.7" y="61.9">SCL1</text>
<text x="170.7" y="65.3">SDA1</text>
<text x="37" y="68.7">/RESET</text>
<text x="170.7" y="68.7">AVDD33</text>
<text x="190.6" y="67.6">5V</text>
<text x="190.6" y="71">D22</text>
<text x="261.7" y="67.6">5V</text>
<text x="261.7" y="71">D23</text>
<text x="37" y="75.4">5V</text>
<text x="37" y="72.1">3.3V</text>
<text x="170.7" y="72.1">GND</text>
<text x="170.7" y="75.4">D13/PWM3</text>
<text x="190.6" y="77.7">D26</text>
<text x="190.6" y="74.3">D24</text>
<text x="261.7" y="77.7">D27</text>
<text x="261.7" y="74.3">D25</text>
<text x="37" y="82.2">GND</text>
<text x="37" y="78.8">GND</text>
<text x="170.7" y="82.2">D11/PWM1</text>
<text x="170.7" y="78.8">D12/PWM2</text>
<text x="190.6" y="81.1">D28</text>
<text x="261.7" y="81.1">D29</text>
<text x="37" y="85.6">5V</text>
<text x="170.7" y="85.6">D10/PWM0</text>
<text x="170.7" y="89">D9</text>
<text x="190.6" y="84.5">D30</text>
<text x="190.6" y="87.9">D32</text>
<text x="261.7" y="87.9">D33</text>
<text x="261.7" y="84.5">D31</text>
<text x="170.7" y="92.4">D8</text>
<text x="190.6" y="94.7">D36</text>
<text x="190.6" y="91.3">D34</text>
<text x="261.7" y="94.7">D37</text>
<text x="261.7" y="91.3">D35</text>
<text x="51.2" y="99.4">AIN5</text>
<text x="51.2" y="96">AIN4</text>
<text x="170.7" y="101.7">D7</text>
<text x="190.6" y="98">D38</text>
<text x="190.6" y="101.4">D40</text>
<text x="261.7" y="101.4">D41</text>
<text x="261.7" y="98">D39</text>
<text x="51.2" y="102.8">AIN6</text>
<text x="51.2" y="106.2">AIN7</text>
<text x="170.7" y="105.1">D6</text>
<text x="190.6" y="104.8">D42</text>
<text x="261.7" y="104.8">D43</text>
<text x="51.2" y="112.9">D52</text>
<text x="51.2" y="109.6">D51</text>
<text x="170.7" y="108.5">D5</text>
<text x="170.7" y="111.9">D4</text>
<text x="190.6" y="111.6">D46</text>
<text x="190.6" y="108.2">D44</text>
<text x="261.7" y="111.6">D47</text>
<text x="261.7" y="108.2">D45</text>
<text x="170.7" y="115.3">D3</text>
<text x="170.7" y="118.7">D2</text>
<text x="190.6" y="115">D48</text>
<text x="190.6" y="118.4">D50</text>
<text x="261.7" y="118.4">x</text>
<text x="261.7" y="115">D49</text>
<text x="170.7" y="122">D1/TX1</text>
<text x="170.7" y="125.4">D0/RX1</text>
<text x="190.6" y="121.8">3.3V</text>
<text x="190.6" y="125.1">GND</text>
<text x="261.7" y="121.8">3.3V</text>
<text x="261.7" y="125.1">GND</text>
<text x="59.8" y="130.7">DI</text>
<text x="59.8" y="127.3">CLK</text>
<text x="128.1" y="127.3">VD33</text>
<text x="128.1" y="130.7">DO</text>
<text x="59.8" y="134.1">SS0</text>
<text x="128.1" y="134.1">VSS</text>
<text x="150.8" y="175.7">/TRST</text>
<text x="150.8" y="179.1">TDI</text>
<text x="150.8" y="185.8">TCK</text>
<text x="150.8" y="182.5">TMS</text>
<text x="150.8" y="189.2">VSS</text>
<text x="150.8" y="196">/RESET</text>
<text x="150.8" y="192.6">TDO</text>
</g>
<g font-size="2.5" fill="#003f7f">
<text x="89.7" y="63.8">NC</text>
<text x="152.2" y="63.8">I2C1_SCL</text>
<text x="89.7" y="69.5">MCU_RESET</text>
<text x="89.7" y="66.6">VDD</text>
<text x="152.2" y="69.5">VREF</text>
<text x="152.2" y="66.6">I2C1_SDA</text>
<text x="89.7" y="72.3">3VCC</text>
<text x="89.7" y="75.1">5VCC</text>
<text x="89.7" y="78">VSS</text>
<text x="152.2" y="72.3">VSS</text>
<text x="152.2" y="78">D12/PWM2</text>
<text x="152.2" y="75.1">D13/PWM3</text>
<text x="223.4" y="72.3">1</text>
<text x="223.4" y="75.1">3</text>
<text x="223.4" y="78">5</text>
<text x="233.3" y="72.3">2</text>
<text x="233.3" y="75.1">4</text>
<text x="233.3" y="78">6</text>
<text x="89.7" y="80.8">VSS</text>
<text x="89.7" y="83.7">VIN</text>
<text x="152.2" y="80.8">D11/PWM1</text>
<text x="152.2" y="83.7">D10/PWM0</text>
<text x="223.4" y="80.8">7</text>
<text x="223.4" y="83.7">9</text>
<text x="231.8" y="83.7">10</text>
<text x="233.3" y="80.8">8</text>
<text x="152.2" y="86.5">D9</text>
<text x="152.2" y="89.4">D8</text>
<text x="223.4" y="86.5">11</text>
<text x="223.4" y="89.4">13</text>
<text x="231.8" y="86.5">12</text>
<text x="231.8" y="89.4">14</text>
<text x="223.4" y="92.2">15</text>
<text x="223.4" y="95">17</text>
<text x="231.8" y="92.2">16</text>
<text x="231.8" y="95">18</text>
<text x="89.7" y="100.8">ADC1</text>
<text x="89.7" y="97.9">ADC0</text>
<text x="223.4" y="97.9">19</text>
<text x="223.4" y="100.8">21</text>
<text x="231.8" y="97.9">20</text>
<text x="231.8" y="100.8">22</text>
<text x="89.7" y="106.4">ADC3</text>
<text x="89.7" y="103.6">ADC2</text>
<text x="152.2" y="106.4">D6</text>
<text x="152.2" y="103.6">D7</text>
<text x="223.4" y="103.6">23</text>
<text x="223.4" y="106.4">25</text>
<text x="231.8" y="103.6">24</text>
<text x="231.8" y="106.4">26</text>
<text x="89.7" y="112.1">ADC5</text>
<text x="89.7" y="109.3">ADC4</text>
<text x="152.2" y="112.1">D4</text>
<text x="152.2" y="109.3">D5</text>
<text x="223.4" y="109.3">27</text>
<text x="223.4" y="112.1">29</text>
<text x="231.8" y="109.3">28</text>
<text x="231.8" y="112.1">30</text>
<text x="152.2" y="117.8">D2</text>
<text x="152.2" y="115">D3</text>
<text x="223.4" y="115">31</text>
<text x="223.4" y="117.8">33</text>
<text x="231.8" y="115">32</text>
<text x="231.8" y="117.8">34</text>
<text x="152.2" y="120.6">D1/TX1</text>
<text x="152.2" y="123.5">D0/RX1</text>
<text x="223.4" y="120.7">35</text>
<text x="231.8" y="120.7">36</text>
<text x="89.7" y="129.2">1</text>
<text x="99.6" y="129.2">2</text>
<text x="89.7" y="132">3</text>
<text x="89.7" y="134.9">5</text>
<text x="99.6" y="132">4</text>
<text x="99.6" y="134.9">6</text>
<text x="138" y="174.7">1</text>
<text x="138" y="177.5">2</text>
<text x="138" y="180.4">3</text>
<text x="138" y="183.3">4</text>
<text x="138" y="186.1">5</text>
<text x="138" y="188.9">6</text>
<text x="138" y="191.8">7</text>
<text x="138" y="194.6">8</text>
</g>
<g font-size="2">
<text x="29.9" y="2.2">5</text>
<text x="83.9" y="2.2">4</text>
<text x="138" y="2.2">3</text>
<text x="192" y="2.2">2</text>
<text x="246.1" y="2.2">1</text>
<text x=".8" y="29.6">D</text>
<text x="273.9" y="29.6">D</text>
<text x=".8" y="79.4">C</text>
<text x="273.9" y="79.4">C</text>
<text x=".8" y="129.2">B</text>
<text x="273.9" y="129.2">B</text>
<text x=".8" y="178.9">A</text>
<text x="273.9" y="178.9">A</text>
<text x="29.9" y="204.1">5</text>
<text x="83.9" y="204.1">4</text>
<text x="138" y="204.1">3</text>
<text x="192" y="204.1">2</text>
<text x="246.1" y="204.1">1</text>
</g>
</svg>
